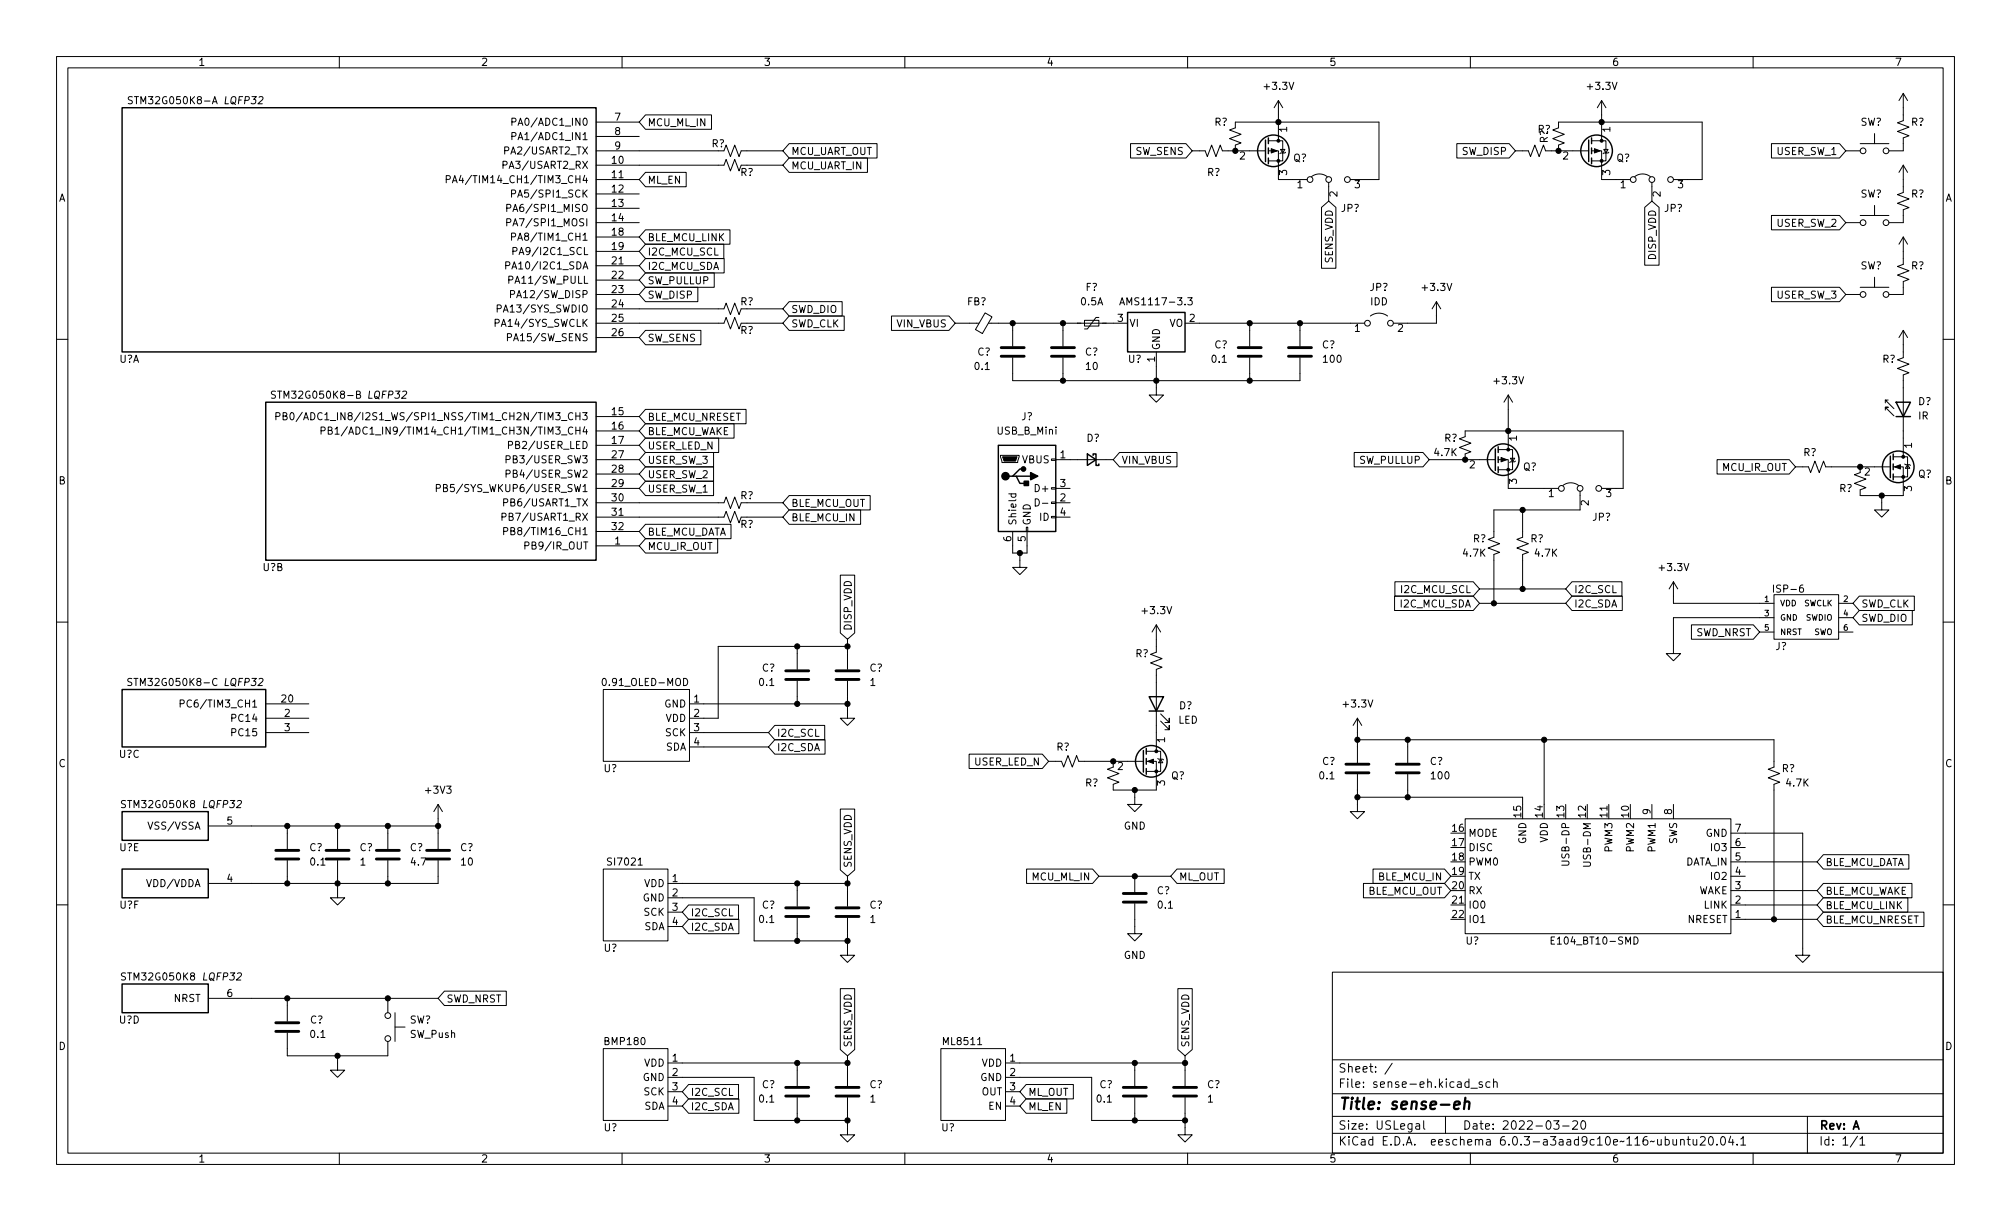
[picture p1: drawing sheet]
<svg xmlns="http://www.w3.org/2000/svg" width="356mm" height="216mm" viewBox="0 0 356 216" stroke-linecap="round" stroke-linejoin="round" font-family="sans-serif">
<g fill="none" stroke="#000" stroke-width=".18">
<path d="M10 10h335.6v195.9h-335.6zM12 12h331.6v191.9h-331.6zM23.4 17.1h-.5l-.2 .1v.4l.6 .2 .1 .3-.2 .3-.5-.1M37.6 18.4l.4-1.3 .4 1.3M37.7 18h.6M60 10v2M110 10v2M160 10v2M210 10v2M226.1 17.8v7.1M226.1 17.8l-.8 1.3M226.1 17.8l.7 1.3"/>
<path d="M260 10v2M283.2 17.8v7.1M283.2 17.8l-.8 1.3M283.2 17.8l.8 1.3M310 10v2M336.5 16.5v4.8l-1 .4 2.1 .8-2.1 .7 2.1 .8-1.1 .4v2.3h-2.5M336.5 16.5l-.7 1.3M336.5 16.5l.8 1.3M78.9 31.7h.6l.1-.2v-.3l-.7-.1v1.2M80 32.3l.4-1.2 .4 1.2M80.1 32h.6M88.9 29.2l.6-.1 .2-.2-.1-.3-.7-.1v1.3"/>
<path d="M89.2 26.6h.7l.1-.2-.1-.3-.7-.1v1.2M89.6 36.8l.6-.1 .1-.1v-.3l-.7-.2v1.3M89.6 39.3h.6l.1-.2v-.3l-.7-.1v1.2M90.5 34.3l.6-.1 .1-.2-.1-.3-.6-.1v1.3M90.5 21.6l.6-.1 .1-.2v-.3l-.7-.1v1.3M90.5 24.1l.6-.1 .1-.1v-.3l-.7-.2v1.3M105.4 26.7h22.6l.4-1 .8 2 .7-2 .8 2 .4-1h7.3M105.4 29.2h22.6l.4-1 .8 2 .7-2 .8 2 .4-1M105.4 31.8h7.6M105.4 39.4h7.6M105.4 34.3h7.6M105.4 36.8h7.6"/>
<path d="M105.4 21.6h7.6M105.4 24.1h7.6M114.1 30.5h7.2v2.5h-7.2l-1.1-1.2zM114.1 20.3h11.7v2.6h-11.7l-1.1-1.3zM132.1 29.2h6.3M139.5 27.9h13.9v2.6h-13.9l-1.1-1.3zM139.5 25.4h15.6v2.5h-15.6l-1.1-1.2zM199.9 25.4h9.8l1.1 1.3-1.1 1.2h-9.8zM210.8 26.7h2.3l.4 1 .7-2 .8 2 .8-2 .4 1h7.6M218.4 26.7v-1l1.1-.4-2.1-.8 2.1-.8-2.1-.7 1-.4v-1h25.4v10.2h-5M224.3 26.7h1.8v5.1h5M224.3 24.9h2.5v3.5h-2.5"/>
<path d="M226.4 26.4h.8l-.4 .7zM227.3 26.9l-.1 .2h-.8l-.1 .1M231.9 31.2a2.26 2.26 0 0 1 2.8 0M233.7 36.7l1.2-1.1 1.3 1.1v10.7h-2.5zM234.9 32.3v3.3M257.6 25.4h9.3l1.1 1.3-1.1 1.2h-9.3zM268 26.7h2.3l.3 1 .8-2 .8 2 .7-2 .4 1h7.6M275.6 26.7v-1l1-.4-2-.8 2-.8-2-.7 1-.4v-1h25.4v10.2h-5.1M281.4 26.7h1.8v5.1h5.1M281.4 24.9h2.6v3.5h-2.6M283.6 26.4h.8l-.4 .7zM284.5 26.9l-.1 .2h-.8l-.1 .1"/>
<path d="M289 31.2a2.26 2.26 0 0 1 2.8 0M290.8 36.7l1.3-1.1 1.3 1.1v10.2h-2.6zM292.1 32.3v3.3M313.2 38.1h12.1l1.1 1.3-1.1 1.2h-12.1zM313.2 25.4h12.1l1.1 1.3-1.1 1.2h-12.1zM326.4 26.7h2.5M326.4 39.4h2.5M328.9 38.1h5.1M328.9 25.4h5.1M331.5 23.6v1.8M331.5 36.3v1.8M336.5 29.2v4.8l-1 .4 2.1 .8-2.1 .7 2.1 .8-1.1 .4v2.3h-2.5"/>
<path d="M336.5 29.2l-.7 1.3M336.5 29.2l.8 1.3M10 60h2M87.6 57.1h.6l.1-.2-.1-.3-.6-.1v1.2M87.9 54.6l.6-.1 .1-.2v-.3l-.7-.1v1.3M89.4 47l.6-.1 .2-.2-.1-.3-.7-.1v1.3M89.7 59.7l.6-.1 .2-.2-.1-.3-.7-.1v1.3M90 49.5l.6-.1 .1-.1-.1-.3-.6-.2v1.3M90.3 52h.6l.1-.2-.1-.3-.6-.1v1.2M90.5 41.9l.6-.1 .1-.2-.1-.3-.6-.1v1.3M90.7 44.4h.6l.1-.2v-.3l-.7-.1v1.2M105.4 54.6h22.6l.4-1 .8 2 .7-2 .8 2 .4-1h7.3"/>
<path d="M105.4 57.2h22.6l.4-1.1 .8 2.1 .7-2.1 .8 2.1 .4-1M105.4 52.1h7.6M105.4 41.9h7.6M105.4 44.5h7.6M105.4 47h7.6M105.4 49.5h7.6M105.4 59.7h7.6M114.1 58.4h9.8v2.6h-9.8l-1.1-1.3zM114.1 50.8h9.3v2.5h-9.3l-1.1-1.2zM114.1 43.2h13.9v2.5h-13.9l-1.1-1.2zM114.1 45.7h14v2.6h-14l-1.1-1.3zM114.1 48.3h12.2v2.5h-12.2l-1.1-1.3z"/>
<path d="M114.1 40.6h15v2.6h-15l-1.1-1.3zM132.1 57.2h6.3M139.5 55.9h9.8v2.5h-9.8l-1.1-1.2zM139.5 53.3h9.4v2.6h-9.4l-1.1-1.3zM157.6 55.9h10.2l1.1 1.3-1.1 1.2h-10.2zM168.9 57.2h4.2M174.2 55.3l1.2 .7-1.7 3-1.2-.7zM174.8 57.2h24.6M179.1 57.2v4M188 57.2v4M191.8 56.6h2.5v1.1h-2.5zM194.3 56.1h-.5l-1.5 2.1h-.5"/>
<path d="M198 53.9l.4-1.3 .4 1.3M198.1 53.6h.6M209.5 57.2h31.8M210 52.6h.8l-.4 .5 .4 .1v.6l-.2 .1-.6-.1M221 57.2v4M229.9 57.2v4M242.3 55.9a2.54 2.54 0 0 1 3.1 0M254 53.3v3.9h-7.6M254 53.3l-.8 1.3M254 53.3l.8 1.3M313.2 50.8h12.1l1.1 1.3-1.1 1.2h-12.1zM326.4 52.1h2.5"/>
<path d="M328.9 50.8h5.1M331.5 49v1.8M336.5 58.4v4.8l-1 .4 2.1 .8-2.1 .8 2.1 .7-1.1 .4v14.5M336.5 41.9v4.8l-1 .4 2.1 .8-2.1 .7 2.1 .8-1.1 .4v2.3h-2.5M336.5 58.4l-.7 1.3M336.5 58.4l.8 1.3M336.5 41.9l-.7 1.3M336.5 41.9l.8 1.3M343.6 60h2M48.7 69.2h-.5l-.2 .2 .1 .3 .6 .2v.4l-.2 .1h-.5M48.8 73.6h.6l.1-.2v-.3l-.7-.1v1.2M50.1 73.6l.5-.1 .1-.2v-.2l-.6-.1v1.2h.4l.2-.1 .1-.3-.3-.2"/>
<path d="M51.4 73h.2a.68 .68 0 0 1 .4 .6 .68 .68 0 0 1-.4 .6 .84 .84 0 0 1-.2-1.2zM53.4 72.9l-1 1.6M53.7 74.2l.4-1.2 .4 1.2M53.8 73.9h.6M56.8 76.2l.6-.1 .1-.2-.1-.3-.6-.1v1.3M58 76.1l.6-.1 .1-.1-.1-.3-.6-.1v1.3h.5l.2-.1 .1-.3-.3-.3M59.3 75.9l.3-.4v1.3M59.3 76.8h.7M61.4 75.4l-1.1 1.7M61.7 76.8l.4-1.3 .4 1.3M61.8 76.4h.6M63 69.8l.6-.1 .1-.2v-.2l-.7-.1v1.2h.5l.2-.1 .1-.3-.3-.2"/>
<path d="M89.9 78.7l.6-.1 .1-.1v-.3l-.7-.2v1.3M105.4 73.7h7.6M105.4 76.2h7.6M105.4 78.7h7.6M114.1 74.9h15.7v2.6h-15.7l-1.1-1.3zM114.1 72.4h17.8v2.5h-17.8l-1.1-1.2zM114.1 77.5h13v2.5h-13l-1.1-1.3zM179.1 63.2v4.1h50.8v-4.1M188 63.2v4.1M204.5 62.2v7.7h1.2l-1.2 1.2-1.3-1.2h1.3M221 63.2v4.1M264.9 79.5h2.6v3.6h-2.6"/>
<path d="M266.7 69.9v9.6M266.7 69.9l-.8 1.2M266.7 69.9l.8 1.2M333.4 72.5v-.5h.5h-.5l1.5 1.5M333.4 70.7v.5M333.9 70.7h-.5l1.5 1.6M77.2 86.3h.6l.1-.2-.1-.3-.6-.1v1.2M78.4 86.3l.6-.1 .1-.2-.1-.2-.6-.1v1.2h.5l.2-.1v-.3l-.3-.2M88.8 91.4l.6-.1 .1-.1-.1-.3-.6-.2v1.3M89.1 88.9l.6-.1 .1-.2-.1-.3-.6-.1v1.3M89.1 93.9h.6l.1-.2-.1-.3-.6-.1v1.3M89.5 81.2h.6l.1-.2v-.3l-.7-.1v1.3"/>
<path d="M89.5 83.8l.6-.1 .1-.2v-.3l-.7-.1v1.3M92.8 96.5l.6-.1 .1-.2v-.3l-.7-.1v1.3M105.4 88.9h22.6l.4-1 .8 2 .7-2 .8 2 .4-1h7.3M105.4 91.4h22.6l.4-1 .8 2.1 .7-2.1 .8 2.1 .4-1.1h7.3M105.4 81.3h7.6M105.4 86.4h7.6M105.4 96.5h7.6M105.4 83.8h7.6M105.4 94h7.6M114.1 80h12.1v2.6h-12.1l-1.1-1.3zM114.1 95.2h12.8v2.6h-12.8l-1.1-1.3zM114.1 92.7h15.2v2.6h-15.2l-1.1-1.3z"/>
<path d="M114.1 85.1h12.1v2.5h-12.1l-1.1-1.2zM114.1 82.5h12.1v2.6h-12.1l-1.1-1.3zM139.5 87.6h14.4v2.6h-14.4l-1.1-1.3zM139.5 90.2h12.7v2.5h-12.7l-1.1-1.3zM176.9 80.5h3.3v.3l-.2 1h-2.8zM178.4 87.3h1.2M178.9 87.3l-.1 .4 .2 .2 .6-.1v-.5M179.1 94v3.8h2.5v-3.8M180.3 97.8v2.5h1.3l-1.3 1.3-1.2-1.3h1.2M181.5 93.2h.2v.8h-.2zM183.1 88.2a.64 .64 0 0 1 .7 .6 .64 .64 0 0 1-.7 .7zM184.3 89h1"/>
<path d="M185.9 91.3h.8v.3h-.8zM185.9 88.8h.8v.2h-.8zM185.9 86.2h.8v.3h-.8zM185.9 81.2h.8v.2h-.8zM186.7 88.9h2.5M186.7 91.4h2.5M186.7 81.3h10.1M186.7 86.4h2.5M198 80h10.1v2.6h-10.1l-1.2-1.3zM239.5 80h12.1l1.1 1.3-1.1 1.3h-12.1zM252.7 81.3h11.7M259.1 81.3v-1l1-.4-2-.8 2-.7-2-.8 1-.4v-1h27.9v10.2h-3.8"/>
<path d="M264.9 81.3h1.8v5.1h8.9M267.1 81h.7l-.3 .7zM268 81.5l-.2 .2h-.7l-.1 .1M269.2 90.2v4.8l-1 .4 2.1 .7-2.1 .8 2.1 .8-1.1 .3v6.1M276.3 85.9a2.26 2.26 0 0 1 2.8 0M279.4 86.9v3.3h-15.2v4.8l-1.1 .4 2.1 .7-2.1 .8 2.1 .8-1 .3v8.7M303.6 81.3h12.8l1.1 1.3-1.1 1.2h-12.8zM317.5 82.6h2.3l.4 1 .7-2.1 .8 2.1 .8-2.1 .3 1.1h11.5M328.9 82.6v1l-1 .3 2 .8-2 .8 2 .7-1 .4v1h7.6v-5h-1.7M332.7 87.6v2.6h1.3l-1.3 1.2-1.2-1.2h1.2M334.8 80.8h2.5v3.5h-2.5M336.8 82l.1 .2h.8l.1 .1"/>
<path d="M337.3 82.2l.4 .6h-.8zM10 110h2M120.9 120a.64 .64 0 0 1 .7 .6 .64 .64 0 0 1-.7 .6zM141 114.3v4.1M148.6 101.7h2.5v10.2l-1.2 1.1-1.3-1.1zM149.9 114.3h-22.9v12.7h-5.1M149.9 113v5.4M204.5 110.5v4.8l-1 .4 2 .8-2 .7 2 .8-1 .4v14.4M204.5 110.5l-.8 1.3M204.5 110.5l.7 1.3M246.6 105.4h13.9l1.1 1.3-1.1 1.3h-13.9zM246.7 102.9h13.8l1.1 1.2-1.1 1.3h-13.8z"/>
<path d="M261.6 106.7h15.3M261.6 104.1h15.3M278 102.9h8.8v2.5h-8.8l-1.1-1.3zM278 105.4h8.9v2.6h-8.9l-1.1-1.3zM295.9 102.9v3.8h17.8M295.9 102.9l-.8 1.2M295.9 102.9l.8 1.2M299.1 110.5h10.9l1.1 1.3-1.1 1.2h-10.9zM311.1 111.8h2.6M313.7 105.2h11.4v7.8h-11.4zM313.7 109.2h-17.8v6.4h1.3l-1.3 1.2-1.3-1.2h1.3M325.1 106.7h2.6"/>
<path d="M325.1 109.2h2.6M325.1 111.8h2.6M328.8 105.4h9.7v2.6h-9.7l-1.1-1.3zM328.8 107.9h9.3v2.6h-9.3l-1.1-1.3zM343.6 110h2M23.3 120h-.5l-.2 .1v.3l.6 .3 .1 .3-.2 .2h-.5M31.9 124.4h.6l.1-.2-.1-.3-.6-.1v1.2M38.4 120.1a.6 .6 0 0 0-.9 .4 .6 .6 0 0 0 .6 .7l.3-.1M47 127h7.6M47 124.5h7.6M47 129.5h7.6M106.7 121.9h15.2v12.7h-15.2z"/>
<path d="M121.9 124.5h28M121.9 129.5h14M121.9 132.1h14M137 130.8h8.9v2.6h-8.9l-1.1-1.3zM137 128.3h8.8v2.5h-8.8l-1.1-1.3zM141 120.4v4.1M149.9 120.4v6.6h-1.3l1.3 1.3 1.2-1.3h-1.2M171.4 133.3h12.9l1.1 1.3-1.1 1.3h-12.9zM185.4 134.6h2.3l.4 1 .7-2 .8 2 .8-2 .4 1h11.4M196.8 134.6v1l-1 .4 2.1 .8-2.1 .7 2.1 .8-1.1 .4v1h7.7v-5.1h-1.8M200.7 139.7v2.5h1.2l-1.2 1.3-1.3-1.3h1.3M202.7 132.8h2.5v3.6h-2.5"/>
<path d="M204.7 134.1l.2 .1h.7l.1 .2M205.2 134.2l.4 .7h-.7zM205.2 127.5l1.6 1.5v-.7v.7h-.8M205.2 126.2l1.6 1.6v-.8v.8h-.8M240 130.8h73.7v4.8l-1 .4 2 .8-2 .7 2 .8-1 .4v23.9M240 136.9v6.6h1.3l-1.3 1.3-1.2-1.3h1.2M240 127v7.9M240 127l-.7 1.3M240 127l.8 1.3M248.9 130.8v4.1M248.9 136.9v4.1M273 130.8v11.4"/>
<path d="M10 160h2M36.8 146.1h40.7M50.8 146.1v4M50.8 152.1v4.1M59.7 152.1v6.7h1.3l-1.3 1.2-1.3-1.2h1.3M59.7 146.1v4M68.6 146.1v4M68.6 152.1v4.1M77.5 152.1v4.1h-40.7M77.5 142.2v7.9M77.5 142.2l-.8 1.3M77.5 142.2l.7 1.3"/>
<path d="M106.7 153.7h11.4v12.7h-11.4zM112.8 153h.8M118.1 156.2h31.8M118.1 158.8h15.2v7.6h16.6M141 156.2v4.1M148.6 143.1h2.5v10.7l-1.2 1.1-1.3-1.1zM149.9 154.9v5.4M181.5 153.7h11.7l1.1 1.2-1.1 1.3h-11.7zM194.3 154.9h12.7M200.7 159.8v5.3h1.2l-1.2 1.3-1.3-1.3h1.3M200.7 154.9v2.8M208.1 153.7h8.4v2.5h-8.4l-1.1-1.3z"/>
<path d="M240 141h29.2v1.2M241.1 156.2h14.3l1.1 1.3-1.1 1.3h-14.3zM242.8 153.7h12.6l1.1 1.2-1.1 1.3h-12.6zM259.1 144.8h47v20.3h-47zM276.2 152.3h1l.2 .2v.2l-.2 .3h-1M280 152.4h1l.2 .3v.2l-.2 .3h-1M284.5 142.2v2.6M292.1 142.2v2.6M295.9 142.2v2.6M306.1 147.3h12.7v21.6h1.2l-1.2 1.3-1.3-1.3h1.3M306.1 157.5h15.2M306.1 154.9h2.5"/>
<path d="M306.1 152.4h15.2M306.1 149.9h2.5M322.4 158.7h15v2.6h-15l-1.1-1.3zM322.4 156.2h15.7v2.6h-15.7l-1.1-1.3zM322.4 151.1h15.1v2.6h-15.1l-1.1-1.3zM343.6 160h2M36.8 176.5h40.7M50.8 176.5v4.1M68.6 176.5v2.6M69.8 179.1v5.1M78.6 175.3h10.9v2.5h-10.9l-1.1-1.3zM118.1 161.3h2.5"/>
<path d="M118.1 163.8h2.5M121.8 160h8.8v2.6h-8.8l-1.2-1.3zM121.8 162.6h8.9v2.5h-8.9l-1.2-1.3zM141 162.3v4.1M148.6 174.8h2.5v10.8l-1.2 1.1-1.3-1.1zM149.9 162.3v6.6h-1.3l1.3 1.3 1.2-1.3h-1.2M208.3 174.8h2.5v10.8l-1.3 1.1-1.2-1.1zM235.6 171.9h108v32h-108zM256.5 160h2.6M274.3 166.3h.4M274.9 165.7h-.6v1.2h.6M288.9 165.7a.64 .64 0 0 1 .8 .6 .64 .64 0 0 1-.8 .6z"/>
<path d="M306.1 162.6h15.2M306.1 160h15.2M322.4 161.3h17.8v2.5h-17.8l-1.1-1.2zM50.8 182.6v4.1h17.8v-2.5M59.7 186.7v2.5h1.3l-1.3 1.3-1.3-1.3h1.3M69.8 181.6h1.8M106.7 185.4h11.4v12.7h-11.4zM118.1 188h31.8M118.1 190.5h15.2v7.6h16.6M118.1 193h2.5M118.1 195.6h2.5M121.8 191.8h8.8v2.5h-8.8l-1.2-1.3z"/>
<path d="M121.8 194.3h8.9v2.6h-8.9l-1.2-1.3zM141 188v4M141 194.1v4M149.9 194.1v6.6h1.2l-1.2 1.2-1.3-1.2h1.3M149.9 186.7v5.3M166.4 185.4h11.4v12.7h-11.4zM177.8 188h31.7M177.8 190.5h15.2v7.6h16.5M177.8 193h2.5M177.8 195.6h2.5M181.5 191.8h8.3v2.5h-8.3l-1.2-1.3zM181.5 194.3h7.1v2.6h-7.1l-1.2-1.3z"/>
<path d="M200.7 188v4M200.7 194.1v4M209.5 194.1v6.6h-1.2l1.2 1.2 1.3-1.2h-1.3M209.5 186.7v5.3M235.6 197.4h108M235.6 193.4h108M235.6 187.4h108M246.2 188l-1.3 1.9M250.4 198.7h.6v1M251 199l-.5 .1a.29 .29 0 0 0-.2 .3 .29 .29 0 0 0 .2 .3l.5-.1M251.7 198.2v1.3l.3 .2M255.6 197.4v3"/>
<path d="M260.1 192.4h1.1M262.1 191.4l-.4-.1-.2 .2 .1 .2 .5 .2v.3h-.6M263.5 191.4l-.5-.1-.3 .3v.4l.2 .2h.6M264.1 191.4l.2-.1 .4 .1v.9M264.1 190.8v1.5M274.7 198.2h1l-.5 .5 .4 .2v.6l-.2 .2h-.4l-.3-.2M276.3 199.1h1.2M278.1 198.3l.6-.1 .2 .1 .1 .3-1 1.1h1M279.7 198.2h.2a.81 .81 0 0 1 .6 .6 .81 .81 0 0 1-.3 .8l-.2 .1a.82 .82 0 0 1-.5-.6 .82 .82 0 0 1 .2-.9zM319.6 197.4v6.5M60 203.9v2M110 203.9v2"/>
<path d="M160 203.9v2M210 203.9v2M235.6 200.4h108M260 203.9v2M297.2 201.6l.2-.1h.3l.1 1M297.2 201.5v1M298.3 201.5h.6M298.5 201v1.3l.4 .2M299.4 201.5l.1 .9 .3 .1 .2-.2M300 201.5v1M300.7 201.1l.5-.1 .3 .1v.3l-.9 1.1h.9M302.3 201h.2a.81 .81 0 0 1 .5 .6 .81 .81 0 0 1-.3 .8l-.1 .1a.81 .81 0 0 1-.6-.6 .81 .81 0 0 1 .3-.9z"/>
<path d="M303.6 202.3v.2M304.5 201h.1a.81 .81 0 0 1 .6 .6 .81 .81 0 0 1-.3 .8l-.2 .1a.82 .82 0 0 1-.5-.6 .82 .82 0 0 1 .3-.9zM306 200.9l-.3 1.1h.9M306.4 201.5v1M307.2 202.3v.2M307.8 201.4l.4-.4v1.5M307.8 202.5h.9M310 203.9v2M328.5 200.9l-1.3 1.9M328.9 201.4l.4-.4v1.5M328.9 202.5h.8"/>
<circle cx="231.6" cy="31.8" r=".51"/>
<circle cx="235" cy="31.8" r=".51"/>
<circle cx="238.3" cy="31.8" r=".51"/>
<circle cx="288.8" cy="31.8" r=".51"/>
<circle cx="292.1" cy="31.8" r=".51"/>
<circle cx="295.4" cy="31.8" r=".51"/>
<circle cx="329.4" cy="26.7" r=".51"/>
<circle cx="329.4" cy="39.4" r=".51"/>
<circle cx="333.5" cy="39.4" r=".51"/>
<circle cx="333.5" cy="26.7" r=".51"/>
<circle cx="241.8" cy="57.2" r=".51"/>
<circle cx="245.9" cy="57.2" r=".51"/>
<circle cx="329.4" cy="52.1" r=".51"/>
<circle cx="333.5" cy="52.1" r=".51"/>
<circle cx="276.1" cy="86.4" r=".51"/>
<circle cx="279.4" cy="86.4" r=".51"/>
<circle cx="282.7" cy="86.4" r=".51"/>
<circle cx="68.6" cy="179.6" r=".51"/>
<circle cx="68.6" cy="183.6" r=".51"/>
</g>
<path d="M257.1 195.4l1-.2v-.3l-.6-.1-.3 .3v.9l.1 .1 .6-.1M259 195a.49 .49 0 0 1 .9 .1l-.2 1M259.1 194.1l-.2 2" fill="none" stroke="#000" stroke-width=".4"/>
<g fill="none" stroke="#000" stroke-width=".51">
<path d="M177 63h4.1M177 61.5h4.1M185.9 63h4.1M185.9 61.5h4.1M218.9 63h4.1M218.9 61.5h4.1M227.8 63h4.1M227.8 61.5h4.1M138.9 118.6h4.1M147.8 118.6h4.1M138.9 120.1h4.1M147.8 120.1h4.1"/>
<path d="M238 135.1h4.1M238 136.7h4.1M246.9 135.1h4.1M246.9 136.7h4.1M48.8 151.9h4M48.8 150.4h4M57.7 151.9h4M57.7 150.4h4M66.5 151.9h4.1M66.5 150.4h4.1M75.4 151.9h4.1M75.4 150.4h4.1"/>
<path d="M198.6 158h4.1M198.6 159.5h4.1M138.9 160.5h4.1M138.9 162.1h4.1M147.8 160.5h4.1M147.8 162.1h4.1M48.8 182.4h4M48.8 180.8h4M138.9 192.3h4.1M138.9 193.8h4.1M147.8 192.3h4.1M147.8 193.8h4.1"/>
<path d="M198.6 192.3h4.1M198.6 193.8h4.1M207.5 192.3h4.1M207.5 193.8h4.1"/>
</g>
<g fill="none" stroke="#000" stroke-width=".25">
<path d="M21.6 19.1h83.8v43.1h-83.8zM223.8 24.8v3.8M224.3 24.4v1M224.3 26.2v1M224.3 27.9v1.1M280.9 24.8v3.8M281.4 24.4v1M281.4 26.2v1M281.4 27.9v1.1M199.4 55.2h10.1v7h-10.1zM47 71.1h58.4v28h-58.4zM176.5 78.7h10.2v15.3h-10.2z"/>
<path d="M264.4 79.4v3.8M264.9 79v1M335.3 71.1h2.5l-1.3 2.6zM335.3 73.7h2.5M179.1 84.2h.6l.6 1.3h1.3M179.7 84.2h2.5M181 82.9h-.7l-1.2 1.3h-.7M192.3 80.3l1.5 1-1.5 1zM193.3 80.5v-.2h.5v2h.5v-.3M264.9 80.8v1M264.9 82.6v1M334.3 80.6v3.9"/>
<path d="M334.8 80.3v1M334.8 82v1.1M334.8 83.8v1M21.6 121.9h25.4v10.2h-25.4zM202.2 132.7v3.8M202.7 132.3v1.1M202.7 134.1v1M202.7 135.9v1M203.2 123.2h2.5l-1.2 2.5zM203.2 125.7h2.5M21.6 153.7h15.2v5.1h-15.2zM21.6 143.5h15.2v5.1h-15.2z"/>
<path d="M21.6 174h15.2v5.1h-15.2z"/>
<circle cx="225.2" cy="26.7" r="2.79"/>
<circle cx="282.3" cy="26.7" r="2.79"/>
<circle cx="265.8" cy="81.3" r="2.79"/>
<circle cx="335.7" cy="82.5" r="2.79"/>
<circle cx="203.6" cy="134.6" r="2.79"/>
</g>
<g fill="#000" stroke="#000" stroke-width=".18">
<path d="M224.8 26.3l1 .4-1 .4zM281.9 26.3l1.1 .4-1.1 .4zM177.3 80.8h2.5l-.2 .7h-2.1zM265.4 80.9l1 .4-1 .4zM335 82.6l1-.4v.7zM202.9 134.6l1.1-.4v.8z"/>
<circle cx="218.4" cy="26.7" r=".46"/>
<circle cx="226.1" cy="21.6" r=".46"/>
<circle cx="226.1" cy="24.9" r=".25"/>
<circle cx="226.1" cy="28.4" r=".25"/>
<circle cx="275.6" cy="26.7" r=".46"/>
<circle cx="283.2" cy="21.6" r=".46"/>
<circle cx="283.2" cy="28.4" r=".25"/>
<circle cx="283.2" cy="24.9" r=".25"/>
<circle cx="179.1" cy="57.2" r=".46"/>
<circle cx="188" cy="57.2" r=".46"/>
<circle cx="221" cy="57.2" r=".46"/>
<circle cx="229.9" cy="57.2" r=".46"/>
<circle cx="188" cy="67.3" r=".46"/>
<circle cx="204.5" cy="67.3" r=".46"/>
<circle cx="221" cy="67.3" r=".46"/>
<circle cx="266.7" cy="76.2" r=".46"/>
<circle cx="266.7" cy="79.5" r=".25"/>
<circle cx="180.3" cy="97.8" r=".46"/>
<circle cx="259.1" cy="81.3" r=".46"/>
<circle cx="266.7" cy="83.1" r=".25"/>
<circle cx="269.2" cy="90.2" r=".46"/>
<circle cx="328.9" cy="82.6" r=".46"/>
<circle cx="332.7" cy="87.6" r=".46"/>
<circle cx="336.5" cy="80.8" r=".25"/>
<circle cx="336.5" cy="84.3" r=".25"/>
<circle cx="141" cy="114.3" r=".46"/>
<circle cx="149.9" cy="114.3" r=".46"/>
<circle cx="264.2" cy="106.7" r=".46"/>
<circle cx="269.2" cy="104.1" r=".46"/>
<circle cx="141" cy="124.5" r=".46"/>
<circle cx="149.9" cy="124.5" r=".46"/>
<circle cx="196.8" cy="134.6" r=".46"/>
<circle cx="200.7" cy="139.7" r=".46"/>
<circle cx="204.5" cy="136.4" r=".25"/>
<circle cx="204.5" cy="132.8" r=".25"/>
<circle cx="240" cy="130.8" r=".46"/>
<circle cx="248.9" cy="130.8" r=".46"/>
<circle cx="273" cy="130.8" r=".46"/>
<circle cx="50.8" cy="156.2" r=".46"/>
<circle cx="50.8" cy="146.1" r=".46"/>
<circle cx="59.7" cy="156.2" r=".46"/>
<circle cx="59.7" cy="146.1" r=".46"/>
<circle cx="68.6" cy="146.1" r=".46"/>
<circle cx="68.6" cy="156.2" r=".46"/>
<circle cx="77.5" cy="146.1" r=".46"/>
<circle cx="141" cy="156.2" r=".46"/>
<circle cx="149.9" cy="156.2" r=".46"/>
<circle cx="200.7" cy="154.9" r=".46"/>
<circle cx="240" cy="141" r=".46"/>
<circle cx="248.9" cy="141" r=".46"/>
<circle cx="50.8" cy="176.5" r=".46"/>
<circle cx="68.6" cy="176.5" r=".46"/>
<circle cx="141" cy="166.4" r=".46"/>
<circle cx="149.9" cy="166.4" r=".46"/>
<circle cx="313.7" cy="162.6" r=".46"/>
<circle cx="59.7" cy="186.7" r=".46"/>
<circle cx="141" cy="188" r=".46"/>
<circle cx="141" cy="198.1" r=".46"/>
<circle cx="149.9" cy="188" r=".46"/>
<circle cx="149.9" cy="198.1" r=".46"/>
<circle cx="200.7" cy="188" r=".46"/>
<circle cx="200.7" cy="198.1" r=".46"/>
<circle cx="209.5" cy="188" r=".46"/>
<circle cx="209.5" cy="198.1" r=".46"/>
</g>
<g fill="#000" stroke="#000" stroke-width=".25">
<path d="M181.1 85.1h.8v.8h-.8zM182.2 83.6l1.3 .6-1.3 .6z"/>
<circle cx="177.8" cy="84.2" r=".63"/>
<circle cx="181" cy="82.9" r=".38"/>
</g>
<text font-size="2.8" x="236.6" y="196.2">Title: sense-eh</text>
<g font-size="2.1">
<text x="236.6" y="189.7">Sheet: /</text>
<text x="236.6" y="192.4">File: sense-eh.kicad_sch</text>
<text x="236.6" y="202.5">KiCad E.D.A. eeschema 6.0.3-a3aad9c10e~116~ubuntu20.04.1</text>
<text x="236.6" y="199.7">Size: USLegal</text>
<text x="258.6" y="199.7">Date: 2022-03-20</text>
<text x="321.6" y="199.7">Rev: A</text>
<text x="321.6" y="202.5">Id: 1/1</text>
</g>
<g font-size="1.8">
<text x="35" y="11.6">1</text>
<text x="85" y="11.6">2</text>
<text x="135" y="11.6">3</text>
<text x="185" y="11.6">4</text>
<text x="235" y="11.6">5</text>
<text x="285" y="11.6">6</text>
<text x="335" y="11.6">7</text>
<text x="223.7" y="15.9">+3.3V</text>
<text x="280.9" y="15.9">+3.3V</text>
<text x="23.4" y="18.4">STM32G050K8-A</text>
<text x="39.8" y="18.4">LQFP32</text>
<text x="91.7" y="22.2">PA0/ADC1_IN0</text>
<text x="108.7" y="21.3">7</text>
<text x="108.7" y="23.9">8</text>
<text x="114.5" y="22.3">MCU_ML_IN</text>
<text x="214.7" y="22.2">R?</text>
<text x="227.6" y="23.4" transform="rotate(-90 227.6 23.4)">1</text>
<text x="271.9" y="23.5">R?</text>
<text x="284.7" y="23.4" transform="rotate(-90 284.7 23.4)">1</text>
<text x="328.9" y="22.2">SW?</text>
<text x="337.9" y="22.2">R?</text>
<text x="89.7" y="29.8">PA3/USART2_RX</text>
<text x="89.9" y="27.3">PA2/USART2_TX</text>
<text x="91.7" y="24.8">PA1/ADC1_IN1</text>
<text x="108.2" y="29">10</text>
<text x="108.7" y="26.4">9</text>
<text x="125.8" y="26">R?</text>
<text x="139.9" y="29.9">MCU_UART_IN</text>
<text x="139.9" y="27.4">MCU_UART_OUT</text>
<text x="200.7" y="27.4">SW_SENS</text>
<text x="219.2" y="28.2">2</text>
<text x="228.7" y="28.6">Q?</text>
<text x="258.6" y="27.4">SW_DISP</text>
<text x="273.7" y="25.3" transform="rotate(-90 273.7 25.3)">R?</text>
<text x="276.4" y="28.2">2</text>
<text x="285.8" y="28.6">Q?</text>
<text x="314.2" y="27.4">USER_SW_1</text>
<text x="10.3" y="35.6">A</text>
<text x="81.6" y="32.4">PA4/TIM14_CH1/TIM3_CH4</text>
<text x="91.7" y="34.9">PA5/SPI1_SCK</text>
<text x="108.2" y="31.5">11</text>
<text x="108.2" y="34">12</text>
<text x="114.5" y="32.5">ML_EN</text>
<text x="130.9" y="31.1">R?</text>
<text x="213.4" y="31.1">R?</text>
<text x="227.6" y="31" transform="rotate(-90 227.6 31)">3</text>
<text x="229.4" y="33.3">1</text>
<text x="236.5" y="34.8" transform="rotate(-90 236.5 34.8)">2</text>
<text x="239.5" y="33.3">3</text>
<text x="284.7" y="31" transform="rotate(-90 284.7 31)">3</text>
<text x="286.5" y="33.3">1</text>
<text x="293.6" y="34.8" transform="rotate(-90 293.6 34.8)">2</text>
<text x="296.7" y="33.3">3</text>
<text x="328.9" y="34.9">SW?</text>
<text x="337.9" y="34.9">R?</text>
<text x="343.9" y="35.6">A</text>
<text x="90.9" y="37.5">PA6/SPI1_MISO</text>
<text x="90.9" y="40">PA7/SPI1_MOSI</text>
<text x="108.2" y="36.6">13</text>
<text x="108.2" y="39.1">14</text>
<text x="108.2" y="41.7">18</text>
<text x="237.1" y="37.5">JP?</text>
<text x="294.3" y="37.5">JP?</text>
<text x="314.2" y="40.1">USER_SW_2</text>
<text x="90.8" y="47.6">PA10/I2C1_SDA</text>
<text x="91.7" y="42.5">PA8/TIM1_CH1</text>
<text x="92" y="45.1">PA9/I2C1_SCL</text>
<text x="108.2" y="44.2">19</text>
<text x="108.2" y="46.7">21</text>
<text x="114.5" y="45.2">I2C_MCU_SCL</text>
<text x="114.5" y="47.7">I2C_MCU_SDA</text>
<text x="114.5" y="42.6">BLE_MCU_LINK</text>
<text x="235.7" y="46.5" transform="rotate(-90 235.7 46.5)">SENS_VDD</text>
<text x="292.8" y="45.8" transform="rotate(-90 292.8 45.8)">DISP_VDD</text>
<text x="328.9" y="47.6">SW?</text>
<text x="337.9" y="47.6">R?</text>
<text x="90.8" y="50.2">PA11/SW_PULL</text>
<text x="91.3" y="52.7">PA12/SW_DISP</text>
<text x="108.2" y="49.3">22</text>
<text x="108.2" y="51.8">23</text>
<text x="114.5" y="52.8">SW_DISP</text>
<text x="114.5" y="50.3">SW_PULLUP</text>
<text x="130.9" y="54">R?</text>
<text x="171" y="54">FB?</text>
<text x="191.2" y="54">0.5A</text>
<text x="192" y="51.4">F?</text>
<text x="199" y="54">AMS1117-3.3</text>
<text x="242.2" y="51.4">JP?</text>
<text x="242.3" y="54">IDD</text>
<text x="251.7" y="51.4">+3.3V</text>
<text x="314.2" y="52.8">USER_SW_3</text>
<text x="88.2" y="57.8">PA14/SYS_SWCLK</text>
<text x="88.7" y="55.2">PA13/SYS_SWDIO</text>
<text x="108.2" y="54.4">24</text>
<text x="108.2" y="56.9">25</text>
<text x="108.2" y="59.4">26</text>
<text x="130.9" y="59.1">R?</text>
<text x="139.9" y="57.9">SWD_CLK</text>
<text x="139.9" y="55.3">SWD_DIO</text>
<text x="158.6" y="57.9">VIN_VBUS</text>
<text x="197.6" y="56.9">3</text>
<text x="199.6" y="57.8">VI</text>
<text x="206.7" y="57.8">VO</text>
<text x="210.3" y="56.9">2</text>
<text x="239.5" y="58.7">1</text>
<text x="247.2" y="58.7">2</text>
<text x="21" y="64.1">U?A</text>
<text x="90.6" y="60.3">PA15/SW_SENS</text>
<text x="114.5" y="60.4">SW_SENS</text>
<text x="172.4" y="65.4">0.1</text>
<text x="172.8" y="62.9">C?</text>
<text x="191.8" y="62.9">C?</text>
<text x="192.1" y="65.4">10</text>
<text x="199.5" y="64.1">U?</text>
<text x="204.2" y="64" transform="rotate(-90 204.2 64)">1</text>
<text x="205.1" y="62" transform="rotate(-90 205.1 62)">GND</text>
<text x="214.3" y="64.1">0.1</text>
<text x="214.7" y="61.6">C?</text>
<text x="233.8" y="61.6">C?</text>
<text x="234.1" y="64.1">100</text>
<text x="332.8" y="64.1">R?</text>
<text x="48.8" y="70.5">STM32G050K8-B</text>
<text x="65.2" y="70.5">LQFP32</text>
<text x="264.4" y="67.9">+3.3V</text>
<text x="339.2" y="71.6">D?</text>
<text x="55.4" y="74.3">PB0/ADC1_IN8/I2S1_WS/SPI1_NSS/TIM1_CH2N/TIM3_CH3</text>
<text x="62.3" y="76.8">PB1/ADC1_IN9/TIM14_CH1/TIM1_CH3N/TIM3_CH4</text>
<text x="108.2" y="73.4">15</text>
<text x="108.2" y="75.9">16</text>
<text x="114.5" y="76.9">BLE_MCU_WAKE</text>
<text x="114.5" y="74.4">BLE_MCU_NRESET</text>
<text x="176.4" y="76.8">USB_B_Mini</text>
<text x="180.6" y="74.3">J?</text>
<text x="268.2" y="78" transform="rotate(-90 268.2 78)">1</text>
<text x="339.2" y="74.2">IR</text>
<text x="90.5" y="81.9">PB3/USER_SW3</text>
<text x="90.8" y="79.4">PB2/USER_LED</text>
<text x="108.2" y="78.5">17</text>
<text x="108.2" y="81">27</text>
<text x="108.2" y="83.6">28</text>
<text x="114.5" y="82">USER_SW_3</text>
<text x="114.5" y="79.5">USER_LED_N</text>
<text x="180.8" y="81.9">VBUS</text>
<text x="187.5" y="81">1</text>
<text x="192.1" y="78.1">D?</text>
<text x="198.3" y="82">VIN_VBUS</text>
<text x="240.4" y="82">SW_PULLUP</text>
<text x="253.7" y="80.6">4.7K</text>
<text x="255.4" y="78.1">R?</text>
<text x="259.9" y="82.8">2</text>
<text x="269.3" y="83.2">Q?</text>
<text x="304.6" y="83.3">MCU_IR_OUT</text>
<text x="318.9" y="80.6">R?</text>
<text x="338.1" y="79.2" transform="rotate(-90 338.1 79.2)">1</text>
<text x="10.3" y="85.7">B</text>
<text x="79.1" y="87">PB5/SYS_WKUP6/USER_SW1</text>
<text x="89.9" y="89.5">PB6/USART1_TX</text>
<text x="90.5" y="84.5">PB4/USER_SW2</text>
<text x="108.2" y="86.1">29</text>
<text x="108.2" y="88.6">30</text>
<text x="114.5" y="87.1">USER_SW_1</text>
<text x="114.5" y="84.5">USER_SW_2</text>
<text x="130.9" y="88.3">R?</text>
<text x="139.9" y="89.6">BLE_MCU_OUT</text>
<text x="183.4" y="87">D+</text>
<text x="187.5" y="88.6">2</text>
<text x="187.5" y="86.1">3</text>
<text x="268.2" y="85.6" transform="rotate(-90 268.2 85.6)">3</text>
<text x="273.8" y="87.9">1</text>
<text x="280.9" y="89.4" transform="rotate(-90 280.9 89.4)">2</text>
<text x="284" y="87.9">3</text>
<text x="325.2" y="87">R?</text>
<text x="329.7" y="84.1">2</text>
<text x="338.1" y="86.9" transform="rotate(-90 338.1 86.9)">3</text>
<text x="339.2" y="84.5">Q?</text>
<text x="343.9" y="85.7">B</text>
<text x="89.7" y="92.1">PB7/USART1_RX</text>
<text x="90.7" y="94.6">PB8/TIM16_CH1</text>
<text x="108.2" y="91.2">31</text>
<text x="108.2" y="93.7">32</text>
<text x="114.5" y="94.7">BLE_MCU_DATA</text>
<text x="130.9" y="93.3">R?</text>
<text x="139.9" y="92.2">BLE_MCU_IN</text>
<text x="178.8" y="95.7" transform="rotate(-90 178.8 95.7)">6</text>
<text x="179.7" y="93" transform="rotate(-90 179.7 93)">Shield</text>
<text x="181.4" y="95.7" transform="rotate(-90 181.4 95.7)">5</text>
<text x="182.2" y="93" transform="rotate(-90 182.2 93)">GND</text>
<text x="183.9" y="92.1">ID</text>
<text x="187.5" y="91.2">4</text>
<text x="260.5" y="95.9">R?</text>
<text x="270.6" y="95.9">R?</text>
<text x="281.6" y="92.1">JP?</text>
<text x="46.4" y="101">U?B</text>
<text x="93.7" y="97.2">PB9/IR_OUT</text>
<text x="108.7" y="96.3">1</text>
<text x="114.5" y="97.2">MCU_IR_OUT</text>
<text x="258.8" y="98.4">4.7K</text>
<text x="271.5" y="98.4">4.7K</text>
<text x="293.6" y="101">+3.3V</text>
<text x="247.7" y="107.4">I2C_MCU_SDA</text>
<text x="247.9" y="104.9">I2C_MCU_SCL</text>
<text x="278.3" y="104.9">I2C_SCL</text>
<text x="278.3" y="107.4">I2C_SDA</text>
<text x="314" y="104.8">ISP-6</text>
<text x="329.1" y="107.4">SWD_CLK</text>
<text x="150.6" y="111.6" transform="rotate(-90 150.6 111.6)">DISP_VDD</text>
<text x="202.1" y="108.6">+3.3V</text>
<text x="299.8" y="112.5">SWD_NRST</text>
<text x="329.1" y="109.9">SWD_DIO</text>
<text x="134.7" y="118.7">C?</text>
<text x="153.7" y="118.7">C?</text>
<text x="200.8" y="116.2">R?</text>
<text x="313.9" y="114.9">J?</text>
<text x="23.4" y="121.3">STM32G050K8-C</text>
<text x="33.2" y="125.1">PC6/TIM3_CH1</text>
<text x="39.8" y="121.3">LQFP32</text>
<text x="49.8" y="124.2">20</text>
<text x="107" y="121.3">0.91_OLED-MOD</text>
<text x="117.5" y="125.1">GND</text>
<text x="122.7" y="124.2">1</text>
<text x="134.3" y="121.3">0.1</text>
<text x="153.9" y="121.3">1</text>
<text x="208.5" y="125.4">D?</text>
<text x="237.7" y="125.1">+3.3V</text>
<text x="41.3" y="127.6">PC14</text>
<text x="41.3" y="130.2">PC15</text>
<text x="50.3" y="126.7">2</text>
<text x="50.3" y="129.3">3</text>
<text x="117.7" y="127.6">VDD</text>
<text x="117.7" y="130.2">SCK</text>
<text x="122.7" y="126.7">2</text>
<text x="122.7" y="129.3">3</text>
<text x="122.7" y="131.8">4</text>
<text x="137.3" y="130.3">I2C_SCL</text>
<text x="206" y="131.3" transform="rotate(-90 206 131.3)">1</text>
<text x="208.3" y="128">LED</text>
<text x="10.3" y="135.6">C</text>
<text x="21" y="134">U?C</text>
<text x="106.8" y="136.5">U?</text>
<text x="117.7" y="132.7">SDA</text>
<text x="137.3" y="132.8">I2C_SDA</text>
<text x="172.3" y="135.3">USER_LED_N</text>
<text x="186.8" y="132.7">R?</text>
<text x="197.6" y="136.1">2</text>
<text x="207.1" y="137.8">Q?</text>
<text x="233.4" y="137.8">0.1</text>
<text x="233.8" y="135.3">C?</text>
<text x="252.8" y="135.3">C?</text>
<text x="253.2" y="137.8">100</text>
<text x="315.1" y="136.5">R?</text>
<text x="343.9" y="135.6">C</text>
<text x="21.8" y="142.9">STM32G050K8</text>
<text x="36" y="142.9">LQFP32</text>
<text x="75.4" y="140.3">+3V3</text>
<text x="191.9" y="139.1">R?</text>
<text x="206" y="138.9" transform="rotate(-90 206 138.9)">3</text>
<text x="315.9" y="139.1">4.7K</text>
<text x="26.7" y="146.7">VSS/VSSA</text>
<text x="40.1" y="145.8">5</text>
<text x="198.7" y="146.7">GND</text>
<text x="256.8" y="147.1">16</text>
<text x="256.8" y="149.6">17</text>
<text x="259.6" y="148">MODE</text>
<text x="269" y="144.5" transform="rotate(-90 269 144.5)">15</text>
<text x="269.9" y="149.2" transform="rotate(-90 269.9 149.2)">GND</text>
<text x="272.8" y="144.5" transform="rotate(-90 272.8 144.5)">14</text>
<text x="273.7" y="149" transform="rotate(-90 273.7 149)">VDD</text>
<text x="276.6" y="144.5" transform="rotate(-90 276.6 144.5)">13</text>
<text x="280.4" y="144.5" transform="rotate(-90 280.4 144.5)">12</text>
<text x="284.2" y="144.5" transform="rotate(-90 284.2 144.5)">11</text>
<text x="288" y="144.5" transform="rotate(-90 288 144.5)">10</text>
<text x="291.8" y="144" transform="rotate(-90 291.8 144)">9</text>
<text x="295.7" y="144" transform="rotate(-90 295.7 144)">8</text>
<text x="296.5" y="149.3" transform="rotate(-90 296.5 149.3)">SWS</text>
<text x="301.6" y="148">GND</text>
<text x="306.8" y="149.6">6</text>
<text x="306.8" y="147.1">7</text>
<text x="21.1" y="150.5">U?E</text>
<text x="40.1" y="156">4</text>
<text x="54.7" y="150.5">C?</text>
<text x="55" y="153">0.1</text>
<text x="63.6" y="150.5">C?</text>
<text x="63.7" y="153">1</text>
<text x="72.5" y="150.5">C?</text>
<text x="72.8" y="153">4.7</text>
<text x="81.4" y="150.5">C?</text>
<text x="81.6" y="153">10</text>
<text x="107.7" y="153">SI7021</text>
<text x="118.9" y="156">1</text>
<text x="150.6" y="153.5" transform="rotate(-90 150.6 153.5)">SENS_VDD</text>
<text x="182.6" y="155.7">MCU_ML_IN</text>
<text x="208.4" y="155.7">ML_OUT</text>
<text x="243.8" y="155.7">BLE_MCU_IN</text>
<text x="256.8" y="152.1">18</text>
<text x="256.8" y="154.7">19</text>
<text x="259.6" y="150.5">DISC</text>
<text x="259.6" y="153">PWM0</text>
<text x="259.6" y="155.6">TX</text>
<text x="277.5" y="152.1" transform="rotate(-90 277.5 152.1)">USB-DP</text>
<text x="281.3" y="152.4" transform="rotate(-90 281.3 152.4)">USB-DM</text>
<text x="285.1" y="150.6" transform="rotate(-90 285.1 150.6)">PWM3</text>
<text x="288.9" y="150.6" transform="rotate(-90 288.9 150.6)">PWM2</text>
<text x="292.7" y="150.6" transform="rotate(-90 292.7 150.6)">PWM1</text>
<text x="297.9" y="153">DATA_IN</text>
<text x="302.7" y="155.6">IO2</text>
<text x="302.7" y="150.5">IO3</text>
<text x="306.8" y="154.7">4</text>
<text x="306.8" y="152.1">5</text>
<text x="322.7" y="153.1">BLE_MCU_DATA</text>
<text x="21.1" y="160.7">U?F</text>
<text x="26.3" y="156.8">VDD/VDDA</text>
<text x="113.7" y="159.4">GND</text>
<text x="113.9" y="156.8">VDD</text>
<text x="113.9" y="161.9">SCK</text>
<text x="118.9" y="158.5">2</text>
<text x="118.9" y="161">3</text>
<text x="134.7" y="160.7">C?</text>
<text x="153.7" y="160.7">C?</text>
<text x="204.5" y="158.1">C?</text>
<text x="204.8" y="160.7">0.1</text>
<text x="241.8" y="158.2">BLE_MCU_OUT</text>
<text x="256.8" y="157.2">20</text>
<text x="256.8" y="159.8">21</text>
<text x="259.6" y="158.1">RX</text>
<text x="259.6" y="160.7">IO0</text>
<text x="300.2" y="158.1">WAKE</text>
<text x="301.4" y="160.7">LINK</text>
<text x="306.8" y="159.8">2</text>
<text x="306.8" y="157.2">3</text>
<text x="322.7" y="160.7">BLE_MCU_LINK</text>
<text x="322.7" y="158.2">BLE_MCU_WAKE</text>
<text x="113.9" y="164.5">SDA</text>
<text x="118.9" y="163.6">4</text>
<text x="122.1" y="162">I2C_SCL</text>
<text x="122.1" y="164.6">I2C_SDA</text>
<text x="134.3" y="163.2">0.1</text>
<text x="153.9" y="163.2">1</text>
<text x="256.8" y="162.3">22</text>
<text x="259.2" y="167">U?</text>
<text x="259.6" y="163.2">IO1</text>
<text x="275" y="167">E104_BT10-SMD</text>
<text x="298.4" y="163.2">NRESET</text>
<text x="306.8" y="162.3">1</text>
<text x="322.7" y="163.3">BLE_MCU_NRESET</text>
<text x="21.8" y="173.4">STM32G050K8</text>
<text x="36" y="173.4">LQFP32</text>
<text x="106.8" y="168.3">U?</text>
<text x="198.7" y="169.5">GND</text>
<text x="30.7" y="177.2">NRST</text>
<text x="40.1" y="176.3">6</text>
<text x="78.9" y="177.3">SWD_NRST</text>
<text x="10.3" y="185.7">D</text>
<text x="21" y="181">U?D</text>
<text x="54.8" y="181">C?</text>
<text x="55" y="183.5">0.1</text>
<text x="72.4" y="181">SW?</text>
<text x="72.5" y="183.5">SW_Push</text>
<text x="107" y="184.8">BMP180</text>
<text x="150.6" y="185.3" transform="rotate(-90 150.6 185.3)">SENS_VDD</text>
<text x="166.9" y="184.8">ML8511</text>
<text x="210.3" y="185.3" transform="rotate(-90 210.3 185.3)">SENS_VDD</text>
<text x="343.9" y="185.7">D</text>
<text x="113.7" y="191.1">GND</text>
<text x="113.9" y="188.6">VDD</text>
<text x="118.9" y="187.7">1</text>
<text x="118.9" y="190.2">2</text>
<text x="173.4" y="191.1">GND</text>
<text x="173.6" y="188.6">VDD</text>
<text x="178.6" y="187.7">1</text>
<text x="178.6" y="190.2">2</text>
<text x="113.9" y="193.7">SCK</text>
<text x="113.9" y="196.2">SDA</text>
<text x="118.9" y="192.8">3</text>
<text x="118.9" y="195.3">4</text>
<text x="122.1" y="193.8">I2C_SCL</text>
<text x="122.1" y="196.3">I2C_SDA</text>
<text x="134.3" y="194.9">0.1</text>
<text x="134.7" y="192.4">C?</text>
<text x="153.7" y="192.4">C?</text>
<text x="153.9" y="194.9">1</text>
<text x="173.6" y="193.7">OUT</text>
<text x="174.8" y="196.2">EN</text>
<text x="178.6" y="192.8">3</text>
<text x="178.6" y="195.3">4</text>
<text x="181.8" y="193.8">ML_OUT</text>
<text x="181.8" y="196.3">ML_EN</text>
<text x="194" y="194.9">0.1</text>
<text x="194.4" y="192.4">C?</text>
<text x="213.4" y="192.4">C?</text>
<text x="213.6" y="194.9">1</text>
<text x="106.8" y="200">U?</text>
<text x="166.5" y="200">U?</text>
<text x="35" y="205.6">1</text>
<text x="85" y="205.6">2</text>
<text x="135" y="205.6">3</text>
<text x="185" y="205.6">4</text>
<text x="235" y="205.6">5</text>
<text x="285" y="205.6">6</text>
<text x="335" y="205.6">7</text>
</g>
<g font-size="1.4">
<text x="312" y="106.4">1</text>
<text x="314.7" y="107.2">VDD</text>
<text x="318.9" y="107.2">SWCLK</text>
<text x="326" y="106.4">2</text>
<text x="312" y="109">3</text>
<text x="312" y="111.5">5</text>
<text x="314.7" y="109.7">GND</text>
<text x="314.7" y="112.3">NRST</text>
<text x="319.3" y="109.7">SWDIO</text>
<text x="320.7" y="112.3">SWO</text>
<text x="326" y="109">4</text>
<text x="326" y="111.5">6</text>
</g>
</svg>
